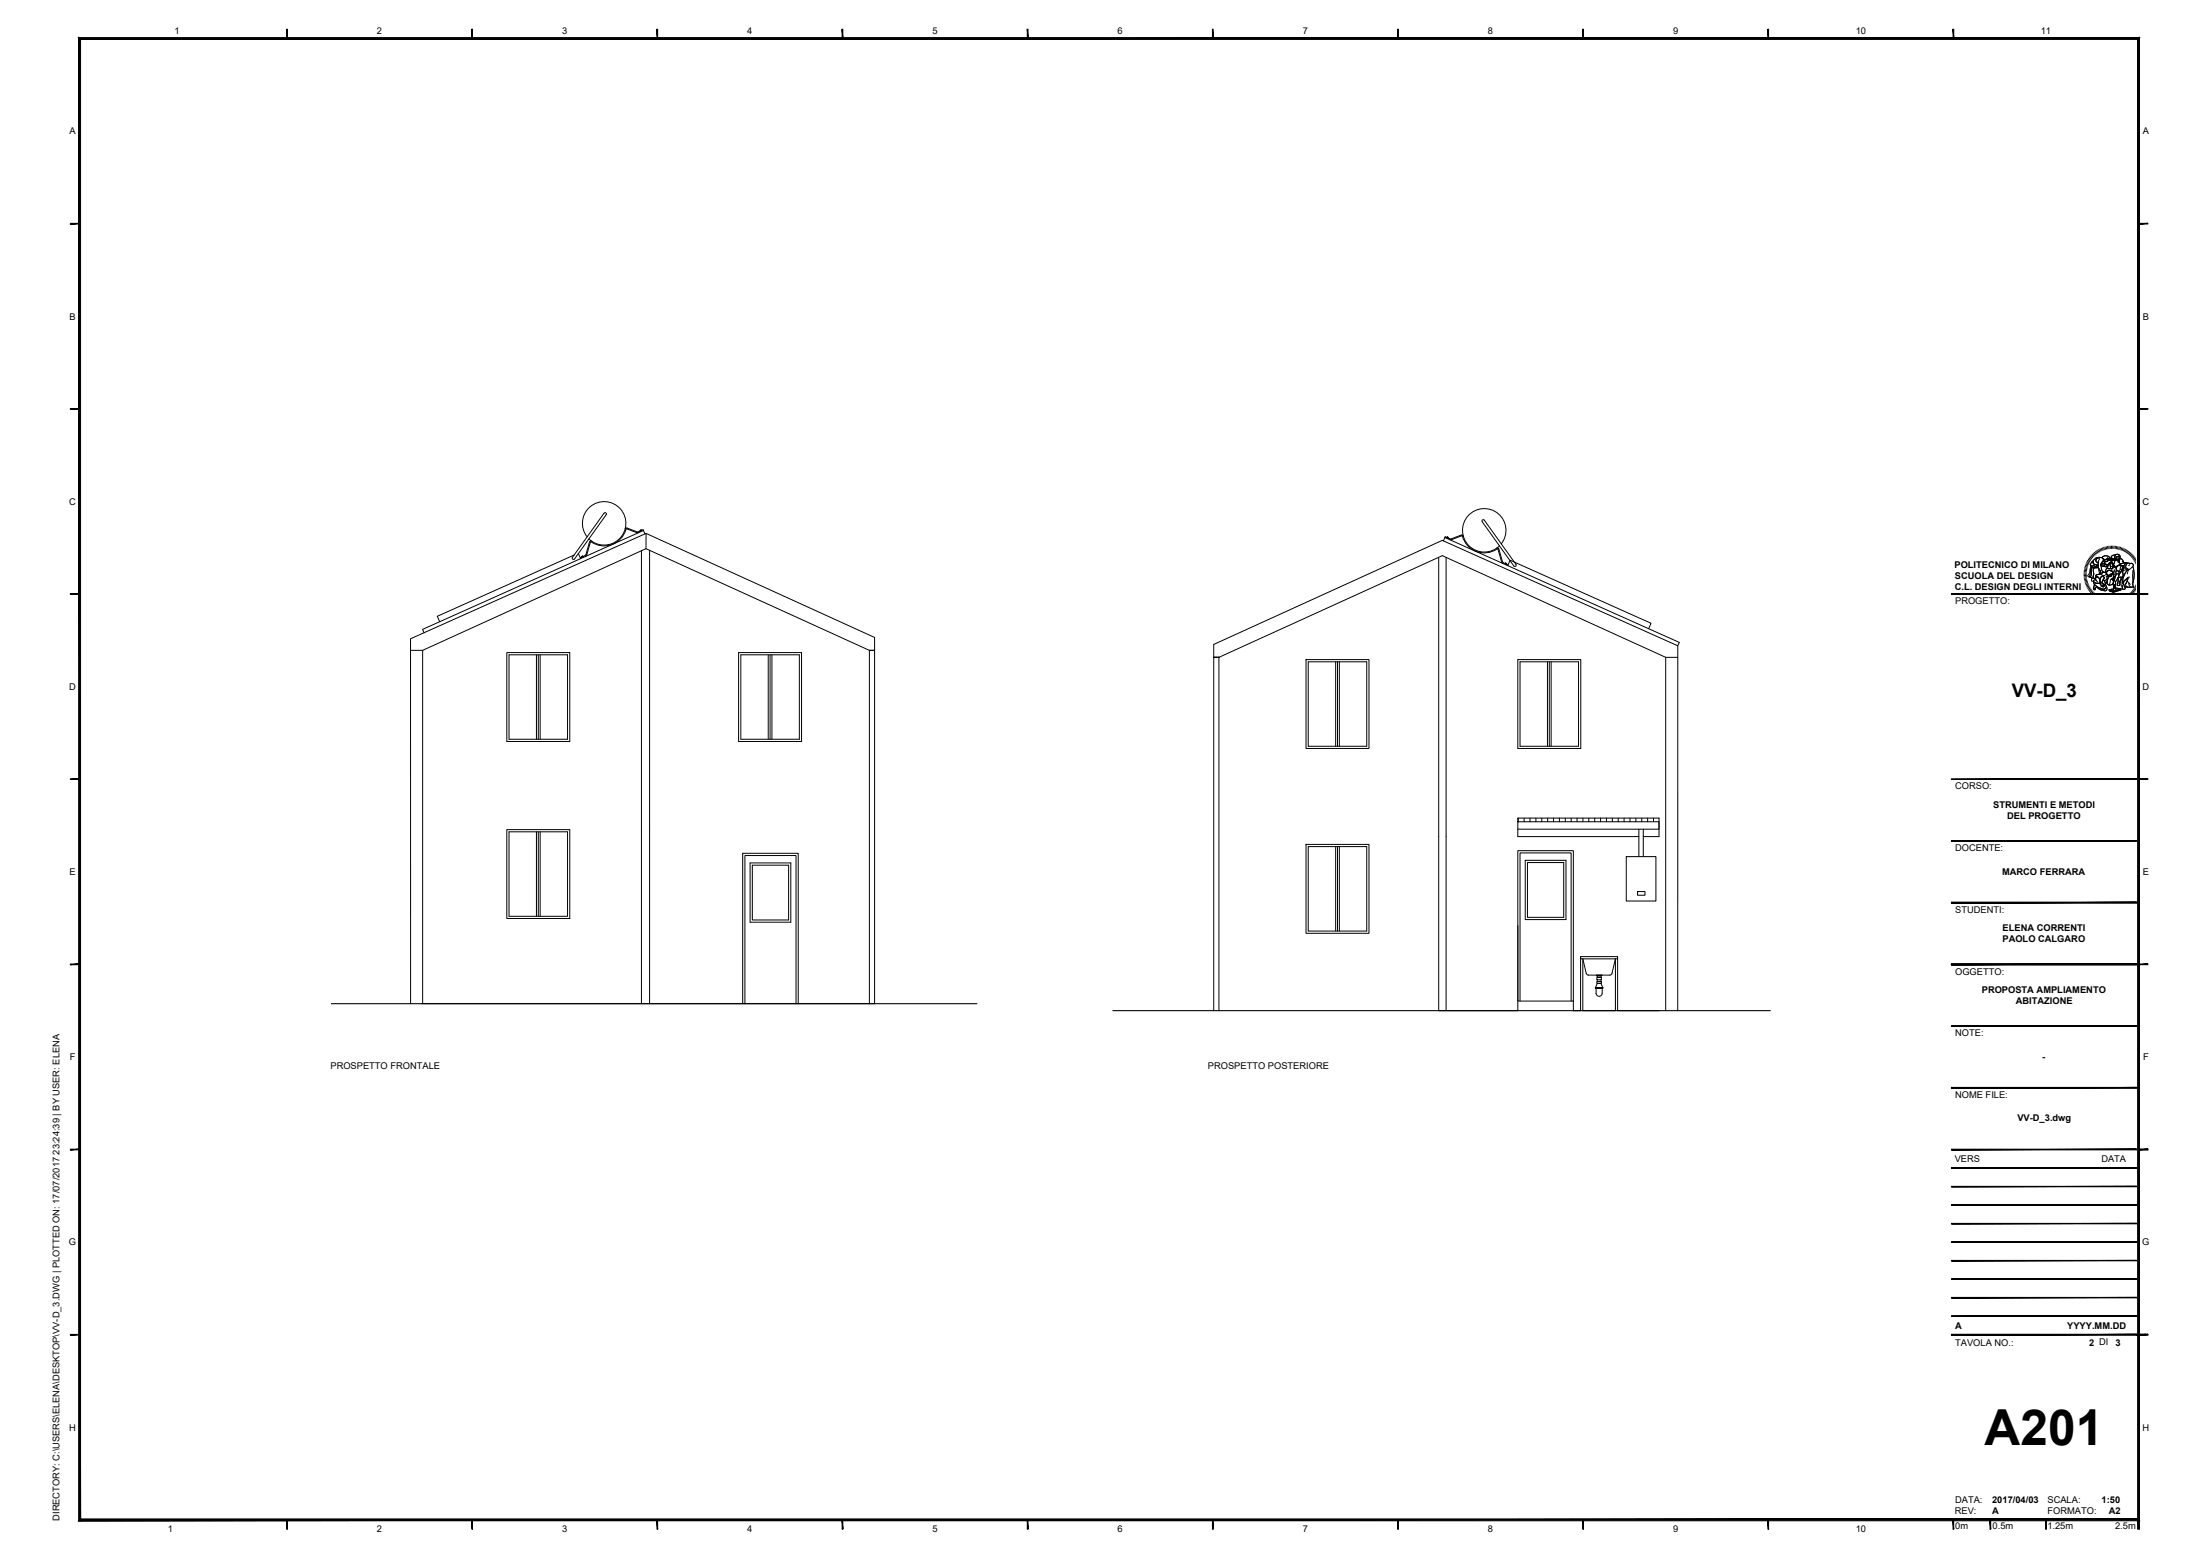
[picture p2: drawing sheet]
<svg xmlns="http://www.w3.org/2000/svg" width="594mm" height="420mm" viewBox="0 0 594 420" stroke-linecap="round" stroke-linejoin="round" font-family="sans-serif">
<!-- layer: 0 -->
<g fill="none" stroke="#000" stroke-width=".27">
<path d="M155 149.9l-36.9 16.5 .6 1.5M155.2 150.9l-.5 .1-.1-.5 8.5-11.9 .5-.1 .1 .5-8.6 11.9M157.1 150.3h.1M157.1 150.3v.1M157.1 150.4h.1M157.2 150.3v.1M157.2 150.3h.1M157.2 150.4h.1M157.3 150.2l.1 .1M157.4 150.2l-.3 .1M157.4 150.2h.1M157.4 150.3h.1"/>
<path d="M157.4 150.2v.1M157.5 150.3h-.1M158.5 149.8l-.5 .5M158.5 145a5.9 5.9 0 0 1 3.5-9.4 5.9 5.9 0 0 1 6.8 7.4 5.9 5.9 0 0 1-9.8 2.5M159.8 146.1h-.4l-.2 .3-1.1 3.6-1.4 .6 .1 .2-.6-1.3M168.8 142.8l.6-.2 2.7 1 1.6-.6 .1 .2M172.5 143.8h-.6l-2.8-1a6.3 6.3 0 0 1-9.6 3.5l-1 3.5M172.9 143.2v.2M172.9 143.3h.1M172.9 143.2h.1M173 143.3v.1M173.1 143.2v.1"/>
<path d="M173.1 143.1h.1M173.1 143.1l-.2 .1M173.1 143.3h.1M173.1 143.1l.1 .1M173.2 143.2h.1M173.2 148.7v122.3M173.8 143.2l-59.7 26.8 .4 .9M173.8 143.2l.4 1M174.4 148.2l60.4 27.4v95.4M174.4 148.2l-60.3 27.4v95.4M174.5 144l-.1 4.2M175.4 148.6v122.4"/>
<path d="M388.5 150.7v122.2h21.4v-23M390.2 145.1l63.3 28.4-.4 .9M390.2 145.1l-.4 1M390.5 150.5v122.4M390.7 145.1h.1M390.8 145l-.1 .1M390.8 145l.3 .1M390.8 145.2h.1M390.8 145h.1M390.8 145v.2M390.9 145h.1M391 145.2h.1"/>
<path d="M391 145.1v.1M391 145.3h.1M391.1 145.1l-.1 .2M391.1 145.1h.1M391.4 145.7h.6l2.8-1a6.4 6.4 0 0 0 9.7 3.5l1 3.5 .4 .5M395.1 144.7l-.5-.2-2.8 1-1.5-.6-.1 .2M404.1 148h.4l.3 .2M404.7 148.2l1.1 3.6 1.4 .7-.1 .2 .7-1.4 38 17-.6 1.5M405.4 146.8a5.9 5.9 0 0 0-3.5-9.4 5.9 5.9 0 0 0-6.7 7.5 5.9 5.9 0 0 0 9.7 2.5M406.5 152.2h.1M406.5 152.1v.1M406.6 152.2h-.1"/>
<path d="M406.6 152.1l.2 .1M406.6 152l-.1 .1M406.6 152.1l-.1 .1M406.6 152.1h.1M406.7 152.3h.1M406.8 152.2l-.1 .1M406.8 152.2v.1M406.8 152.2h.1M408.8 152.8l.5 .1 .1-.5-8.6-11.9-.5-.1v.5l8.5 11.9M110.9 175.6h3.2M136.9 176.2h17v24h-17zM137.5 176.8h15.8v22.8h-15.8z"/>
<path d="M144.9 176.8v22.8M145.4 176.8v22.8M145.9 176.8v22.8M199.4 176.2h17v24h-17zM200.1 176.8h15.8v22.8h-15.8zM207.5 176.8v22.8M207.9 176.8v22.8M208.4 176.8v22.8M234.8 175.6h1.4M329.2 177.5h-1.4h1.4M352.7 178.1h17v24h-17zM353.3 178.7h15.8v22.8h-15.8z"/>
<path d="M360.7 178.7v22.8M361.2 178.7v22.8M361.7 178.7v22.8M409.9 178.1h17v24h-17zM410.5 178.7h15.8v22.8h-15.8zM417.9 178.7v22.8M418.4 178.7v22.8M418.9 178.7v22.8M449.8 177.5h3.2M136.9 224h17v24h-17zM137.5 224.6h15.8v22.8h-15.8zM144.9 224.6v22.8"/>
<path d="M145.4 224.6v22.8M145.9 224.6v22.8M202.6 233h10.9v16h-10.9zM203.2 233.6h9.8v14.8h-9.8zM352.7 228h17v24h-17zM353.3 228.6h15.8v22.8h-15.8zM360.7 228.6v22.8M361.2 228.6v22.8M361.7 228.6v22.8M409.9 221.9h38.1v2h-38.1v-3h38.1v5h-4.3M409.9 223.9v2h32.6M410 220.9v1"/>
<path d="M411.6 220.9v1M411.9 232.3h11v16h-11zM412.5 232.9h9.8v14.8h-9.8zM413.2 220.9v1M414.7 220.9v1M416.3 220.9v1M417.9 220.9v1M419.5 220.9v1M421.1 220.9v1M422.7 220.9v1M424.3 220.9v1M425.9 220.9v1"/>
<path d="M427.4 220.9v1M429 220.9v1M430.6 220.9v1M432.2 220.9v1M433.8 220.9v1M435.4 220.9v1M437 220.9v1M438.6 220.9v1M439.2 231.3h8v12h-8zM440.2 220.9v1M441.7 220.9v1M442.5 223.9v7.4"/>
<path d="M443.3 220.9v1M443.7 223.9v7.4M444.9 220.9v1M446.5 220.9v1M426.8 258.8h10M427.4 258.9l.9 3.9 .6 .5 6.1-.1 .3-.4 .9-3.9v14h-8.8zM436.8 258.4v14.5h11.3M436.8 258.4l-9.9-.1-.1 14.6h-1.9v-43.2h-15v40.6h15M442.2 240.7h2v1h-2zM110.9 271v-98.5l63.6-28.5 61.7 28.1v98.9h-122.4M200.6 271v-40.6h14.9v40.6M201.2 271v-40h13.8v40"/>
<path d="M327.8 272.9v-98.9l61.7-28.1 63.6 28.5-.1 98.5M329.2 272.9v-95.4l60.3-27.5 60.3 27.5v95.4M410.5 270.3v-40h13.8v40M430.8 266.7h2v.2h-2zM431 266.9v1.3a.82 .82 0 0 0 .8 .8 .82 .82 0 0 0 .8-.8v-1.3M431.1 263.3l1.5 .1zM431.2 263.4v.2l1.3-.2M431.2 264h1.2v.6h-1.2zM431.2 265h1.2v.5h-1.2zM431.3 265.5l-.4 1.2M431.3 263.6v.4M431.3 264.6v.4"/>
<path d="M431.3 265.5h.1M431.3 265.5h1M432.3 265.5l.5 1.2M432.3 263.6v.4M432.3 264.6v.4M432.3 265.5h.1"/>
</g>
<!-- layer: linea_terra -->
<path d="M89.4 271h174.4M300.5 272.9h177.5" fill="none" stroke="#000" stroke-width=".3"/>
<!-- layer: G-ANNO-LOGO -->
<g fill="none" stroke="#000" stroke-width=".27">
<path d="M562.7 155.1h.7M562.7 154.7l.7 .1M562.8 154.4h.6M562.8 154l.7 .1M562.9 153.7l.6 .1M562.9 153.3l.7 .2M563 153l.7 .1M563.1 152.6l.7 .2M563.3 152.3l.6 .2M563.4 151.9l.6 .3M563.4 155.4h-.7M563.4 155.7l-.6 .1"/>
<path d="M563.5 156l-.7 .1M563.5 156.4l-.7 .1M563.5 151.6l.7 .3M563.6 156.7l-.7 .1M563.7 157l-.7 .2M563.7 151.3l.6 .4M563.8 157.3l-.7 .2M563.9 157.6l-.7 .3M563.9 151l.6 .4M564 157.9l-.6 .3M564.1 150.7l.6 .4M564.1 158.2l-.6 .3"/>
<path d="M564.3 158.5l-.6 .3M564.3 150.4l.6 .4M564.5 158.8l-.6 .3M564.5 150.1l.6 .5M564.6 152.7l.7 .1a.84 .84 0 0 0 1.3-.2v.7h-.9a.8 .8 0 0 1-1.1-.5zM564.6 159.1l-.5 .3M564.6 152.7l.1 .5M564.8 149.9l.5 .5M564.8 153.2l-.3 .6-.1 1.2-.3 .8 .3 .1M564.8 159.3l-.5 .4M564.9 151.7l.4-.2-.1 .3a.84 .84 0 0 0 1 .8l.3 .1-.2 .1a.64 .64 0 0 1-.9 0h-.4a.51 .51 0 0 1-.6-.4 .51 .51 0 0 1 .4-.6zM565 149.6l.5 .5"/>
<path d="M565 159.6l-.5 .4M565 153.3h.5l-.2 .6v2.1l-.3 .1-.6-.2 .3-.7 .1-1.4zM565 153.3l-.3 .6v1.2l-.3 .8 .8 .2M565.2 151.5l-.5 .5a.44 .44 0 0 0-.2 .5 .44 .44 0 0 0 .5 .3h.3a.8 .8 0 0 0 1.2-.2M565.2 159.8l-.5 .5M565.3 149.4l.4 .5M565.3 156.8v.1a1.21 1.21 0 0 0 1.8 .5M565.3 151.2l.7-.5 1.3-.2a.97 .97 0 0 0-1.3 1l.6 .4v.7l-.5-.1a.75 .75 0 0 1-.9-.7zM565.4 157.2l.7 .3 1-.1 .4 .8-.1 .1 .3-.2 .2 .4-.1-.5 .3 .4-.1-.5 .4 .2-.8-.7 .3-.7 .3 .1 .4 1a.79 .79 0 0 1 0 .9 .79 .79 0 0 1-.9 .4l-1.7-.9-.5-.5zM565.4 157.2l.1 .5 .7 .7 2 .9M565.5 153.3h1.1l.6 1.1v.5l-.4 .2a.59 .59 0 0 0-.6 .1 .59 .59 0 0 0-.2 .6l.1 .1-.3 .4a.58 .58 0 0 1-.5-.8v-1.7zM565.5 153.3l-.2 .6v2.2"/>
<path d="M565.6 149.2l.4 .5M565.6 157.9l-.1 .2a.82 .82 0 0 0 0 1.2l.3-.2-.2-.2a.76 .76 0 0 1 1.3 .2l.7 .3a.88 .88 0 0 0 1.4-.2l-.2-.7M565.6 157.8l.8 .7 1.3 .6 .7-.1 .3-.5a.65 .65 0 0 1 .1 .9 .65 .65 0 0 1-.9 0l-1.1-.3a.66 .66 0 0 0-.5-.5 .66 .66 0 0 0-.7 .3l.2 .1-.3 .2a.82 .82 0 0 1 0-1.1zM565.8 156.3a.5 .5 0 0 0-.8-.1 .5 .5 0 0 0 .1 .8 .62 .62 0 0 1 .5-.4 .62 .62 0 0 1 .6 .3l.2 .2M565.8 148.9l.4 .6M566 156l.4-.3 .5 .5a.46 .46 0 0 1 .2 .7v.5a1.23 1.23 0 0 1-1.8-.5l.6-.3-.1-.3zM566 155.3l1.2-.4 .3 .2 .2-.5 .5-.1 .5 .2 .4 .5a1 1 0 0 1 0 1.1 1 1 0 0 1-1.1 .4v-.3a.44 .44 0 0 0 0-.7 .44 .44 0 0 0-.7 .2l-.2 .5-.7-.7a.29 .29 0 0 1-.4 .1 .29 .29 0 0 1 0-.5zM566.1 148.7l.4 .6M566.2 150.9l.9-.3a.73 .73 0 0 1 .9 .5 .73 .73 0 0 1-.5 .9l-.3 .5 .2 .4a1.44 1.44 0 0 0 .5 1.5l.3 .1-.5 .1-.1 .4-.4-.1v-.5l-.6-1.3v-1.2a.56 .56 0 0 1-.6-.4 .56 .56 0 0 1 .2-.6zM566.3 155.6l.8 .8M566.4 155.7l-.6 .5 .1 .4M566.4 148.5l.4 .6"/>
<path d="M566.5 152.7l-.6-.2a.66 .66 0 0 1-.7-.7l.1-.6 .6-.5 .7-.2a.82 .82 0 0 1 1.1 .2 .82 .82 0 0 1 0 1.1 .93 .93 0 0 0-.3 1.4 1.03 1.03 0 0 0 .8 1.3l-.5 .1M566.6 153.3l-2-.1-.3 1.5-.6 .7 .3 .3M566.7 148.4l.4 .6M566.8 153.6l.2 1.4M567 150.9l-.4 .7v1.2l.6 1.5a.54 .54 0 0 0 .3 .8l.2-.5M567.1 148.2l.3 .6M567.2 154.9l-.4 .2a.72 .72 0 0 0-.8 .6l.1 .2M567.3 150.5a.98 .98 0 0 0-1.3 1l.6 .4M567.4 148.1l.3 .6M567.4 155.7a.46 .46 0 0 1 .7 .1 .46 .46 0 0 1-.1 .7l-.4 .9 .8 .7-.4-.2 .1 .5-.3-.4 .1 .5-.2-.4-.3 .2 .1-.1-.4-.7v-1zM567.4 155.7a.46 .46 0 0 1 .7 .1 .46 .46 0 0 1-.1 .7l-.4 .9 .8 .7-.4-.2 .1 .5-.3-.4 .1 .5-.2-.4-.3 .2 .1-.2-.4-.4v-1.1zM567.5 151.9l.9-.4-.1 .6-1.1 .4z"/>
<path d="M567.5 152.4l.8-.3 .2 .2-.3 .2 .1 .5a.6 .6 0 0 1-.8-.6zM567.5 152.4a.56 .56 0 0 0 .8 .6M567.6 150.6l.7-.5 1.1 .1a.3 .3 0 0 1 .3 .4 .3 .3 0 0 1-.4 .2l-.2-.1-.7 .4-.4-.1M567.7 147.9l.3 .7M567.8 150.3l.5-.2h.6l.6 .2 .2 .4-.1 .2-.5-.2-.4 .4h-.4l-.7-.5zM567.9 150.9l.7 .2 .5-.5 .4 .3-.3 .6-.3 .2-.5-.2-.5 .1zM568.1 147.8l.2 .6M568.2 154.5l.5 .2 .5 .7a.78 .78 0 0 1-.4 1.1M568.2 152.4h.9l-.2 .1a.38 .38 0 0 1-.4 .6 .38 .38 0 0 1-.3-.6zM568.2 156.8l.4 1a.79 .79 0 0 1-.3 1.2l-.6 .1M568.3 152.1l.2 .2M568.4 151.8l-.1 .3-1.1 .4"/>
<path d="M568.4 155.4l-.8 .2M568.4 147.7l.2 .7M568.4 151.5l-.3 .5M568.5 155l.7 .6M568.7 152.4a.33 .33 0 0 0-.5 .3 .33 .33 0 0 0 .5 .3 .33 .33 0 0 0 .2-.5l.2-.1-.6 .1M568.7 155.5a.7 .7 0 0 1 .1 .9 .7 .7 0 0 1-.9 .3M568.7 154.7l.1-.2 .6-.5 1 .3v.2a.26 .26 0 0 1 .2 .4 .26 .26 0 0 1-.5 .1l-.9 .3 .6 .4 .4-.2 .1-.4a.35 .35 0 0 0 .4-.3 .35 .35 0 0 0-.2-.4l-.6-.3-.6-.1-.5 .7-.2-.1v-.4l.5-.9 .2 .2h1.1l.5-.3v-.4l.6 .2 .1 1a.71 .71 0 0 0-.1 1l-.3 .6-.5 .2-.1 .5-.4 .1 .2 .2a.23 .23 0 0 1 .3 0 .23 .23 0 0 1 0 .3l.2-.2-.1 .3a.9 .9 0 0 1-.8 .9l-.4 .1-.9-.7 .4-.5 .2-1.1M568.7 154.5l.7-.5 .5 .1 .5 .3a.32 .32 0 0 1 .2 .5 .32 .32 0 0 1-.5 .1l-.3 .1a.5 .5 0 0 1-.5 .3 .5 .5 0 0 1-.4-.4zM568.7 147.6l.2 .7M568.8 157.3l.8 .7M568.9 151.4l.1 .1M569 151l.2 .1"/>
<path d="M569.1 153.3l-.5 .6v.7M569.1 156.7v1M569.1 147.5l.1 .7M569.1 151.1h.1M569.2 155.3l1.1-.3-.1 .5-.5 .2-.5-.1zM569.2 156.2l-.3 .9-.4 .4M569.3 155.5v.1M569.4 151.2l.9-.2a.31 .31 0 0 1 0 .6 .31 .31 0 0 1-.5-.2zM569.5 147.5v.7M569.5 150.9l-.3 .6-.3 .2-.5-.2-.5 .1M569.5 152.1l.9-.2 .5 1.1a.21 .21 0 0 1-.2 .3 .21 .21 0 0 1-.2-.2 .21 .21 0 0 1 .1-.3l-.3-.7a.42 .42 0 0 0-.6 0 .42 .42 0 0 0 .1 .6l.1 .3a.47 .47 0 0 1-.3 .6 .47 .47 0 0 1-.6-.4zM569.6 159.3l1.9-.5 1.2 .2-2.1 .6z"/>
<path d="M569.6 159.3l1 .3v.3l-1.1-.3zM569.8 152l.3-.1 .3 .2 .2 .6a.63 .63 0 0 1-.1 .6 .63 .63 0 0 1-.6 .2zM569.8 147.5l.1 .6M569.9 151.1v-.3a.5 .5 0 0 1 .6 0 .5 .5 0 0 1 .2 .5l-.2 .1M569.9 155.5v.1M569.9 156.4l-.3 1.6 1-.2M569.9 150.8a.52 .52 0 0 1 .8 .5l-.2 .1-.2-.4-.4 .1zM570 155.2l.1 .1M570 155.4l.1 .1M570 155.2v.1M570.1 152.3h.1M570.1 152.2l-.1 .1"/>
<path d="M570.2 147.4v.7M570.2 151.2l-.1-.1a.34 .34 0 0 0-.4-.1 .34 .34 0 0 0-.2 .3h.2a.36 .36 0 0 0 .4 .3 .36 .36 0 0 0 .3-.4l-.2-.2 .1 .3M570.3 153.6v.6M570.3 156.3l.2 .1 .2-.5a.23 .23 0 0 1 .2-.3 .23 .23 0 0 1 .2 .3l-.4 1a.23 .23 0 0 0 0-.3 .23 .23 0 0 0-.3 0zM570.3 155l-.2 .5a.43 .43 0 0 1-.4 .2 .43 .43 0 0 1-.4-.3M570.4 152.1l.2 .2-.1 .2M570.5 152.2l-.2-.1a.41 .41 0 0 0-.6 0 .41 .41 0 0 0 .1 .6 .5 .5 0 0 1 0 .9 .5 .5 0 0 1-.7-.5l.3-1 .8-.3 .5 .5 .2 .9a.23 .23 0 0 1-.3 .1 .23 .23 0 0 1-.1-.3M570.5 147.4v.7M570.6 152.6h-.2M570.6 152.4a.43 .43 0 0 1-.1 .6 .43 .43 0 0 1-.6-.1M570.6 153.2l-.3 .3h-.4M570.6 159.6l2.1-.6v.3l-2.1 .6z"/>
<path d="M570.6 159.6v.3M570.7 151.3l.2-.1 .1 .5-.2 .7M570.8 156.4l-.1 .5 .2-.2M570.8 155.8h.1M570.8 150.8l.1 .4M570.9 152.8l-.2-.4a.89 .89 0 0 0 .1-1.2l-.5-.5a.45 .45 0 0 1-.1-.5 .45 .45 0 0 1 .5-.3 .26 .26 0 0 1 .5 0 .26 .26 0 0 1-.1 .4v1.2l.2-.1v-.5a.41 .41 0 0 0 .3 .4 .41 .41 0 0 0 .5-.2l-.1 .7 .2-.2 .4 .7-1.1 .7M570.9 147.5l-.1 .6M570.9 156.2l-.1 .2-.1-.2M570.9 153.1l.5 .2M570.9 153.8l-.1 1.4M571 157.9l.2-.1 .1 1.1-.2-.6-.4 .7zM571.1 155l-.4 .4v.4"/>
<path d="M571.2 155.6l-.6 .4a.22 .22 0 0 1 0 .3 .22 .22 0 0 1-.3 0l.1 .3 .3-.1M571.2 153.9l-.4 .9M571.2 147.5v.7M571.2 149.9l.7-.2 .4 .1 .2 .4-.1 .8-.4 .8 .1-.7 .2-.5a.32 .32 0 0 0-.1-.4 .32 .32 0 0 0-.4 .1l-.3 .1-.2 1-.2 .1-.1-.9zM571.2 149.9l.7-.2 .5 .2 .1 .3-.1 .8-.3 .8v-.7l.2-.5-.2-.5-.2 .2a.69 .69 0 0 0-.6 1l-.2 .2-.1-.8zM571.2 149.9h-.5a.62 .62 0 0 0-.6 .7M571.3 150.9l.3 .4 .4-.2M571.5 153l.2-.1a.93 .93 0 0 1 1.2-.2 .6 .6 0 0 1 .7 .4 .6 .6 0 0 1-.3 .8 1.02 1.02 0 0 1-1.2 .6l-.6-.8zM571.5 150.4l.4-.1a.29 .29 0 0 1 .4 0 .29 .29 0 0 1 0 .4l-.2 .4a.4 .4 0 0 1-.5 .2 .4 .4 0 0 1-.3-.4zM571.5 150.6l.2 .1M571.5 155l.9-.1-.7 1.6a1.28 1.28 0 0 0-.4 1.4h-.3l-.3 .6-.1-1zM571.5 155l-.9 2.7 .2 .8-.2 .9 .5-1.1 .3 .9-.2-1.4-.4 .7"/>
<path d="M571.6 147.5l-.1 .7M571.6 151.1h.1M571.6 154a.64 .64 0 0 0-.1 1l.9-.2 .5-.6M571.6 150.7h.1M571.7 151h.1M571.9 147.6l-.1 .7M572 150.8l.2 .1M572 156l.8-.1-.6 1.6a.34 .34 0 0 1 .1 .5 .34 .34 0 0 1-.4 0 .34 .34 0 0 1-.1-.4zM572 150.9h.1M572.2 151.6l.4 .7M572.3 154.1v.1M572.3 147.7l-.2 .6"/>
<path d="M572.3 152.5a2.31 2.31 0 0 1 1.9-.5l-.7 1zM572.4 154.9l-.7 1.6a1.29 1.29 0 0 0-.4 1.4h-.1M572.4 154.1h-.3M572.4 150.7l.7 .5 .5 .8-.5 .1a.55 .55 0 0 1-.7 0 .55 .55 0 0 1-.1-.7zM572.5 150.7l.5 .3 .4 .7M572.5 154.4h-.1M572.6 147.8l-.2 .6M572.7 159v.3l-2 .6-1.2-.4 .1-.2 1 .3 2.1-.6a6.1 6.1 0 0 0-3.1 .3M573 147.9l-.3 .6M573 153.7l-.1 .4M573 153.9l.3 .1v1.2a.48 .48 0 0 1-.1 .6 .48 .48 0 0 1-.6 .1l-.6 .1 .3-1.1zM573 152.8l.4 .1 .1 .3"/>
<path d="M573.1 151.6l.5 .4M573.2 155.8l-.4 .1a.79 .79 0 0 0-.8 .3 .79 .79 0 0 0 0 .8l-.2 .4a.37 .37 0 0 0-.1 .6 .37 .37 0 0 0 .6 0 .37 .37 0 0 0 0-.5l.5-1.6M573.2 157.2l-.1 .3 .3 .1M573.3 148l-.3 .6M573.3 154v1.3l-.3 .9a1.87 1.87 0 0 0-.1 2.1l.2 .1M573.5 157l1.1-1.1-.4 1.4a1.39 1.39 0 0 0-.3 1.7l-.2 .1a.41 .41 0 0 1-.6-.1 .41 .41 0 0 1 .1-.5zM573.5 153a1.05 1.05 0 0 1 1.7-.8 .56 .56 0 0 1 .8 .1 .56 .56 0 0 1-.2 .8l-.3 .3a1.09 1.09 0 0 1-2-.2M573.5 153.2l-.4 .6a.63 .63 0 0 1-.4 .6 .63 .63 0 0 1-.8-.2h-.1a.74 .74 0 0 1-.1-1.2l.6-.3a.29 .29 0 0 1 .4 .2 .29 .29 0 0 1-.1 .4l-.1 .5 .6-.3v-.7l-.9-.2-.7 .4v.5M573.6 154.7v.6M573.6 148.2l-.3 .6M574 148.3l-.4 .6M574 153.9l-.9 .1"/>
<path d="M574.1 158.1l.5 .4M574.3 148.5l-.4 .6M574.3 152h-.9l-1.1 .6M574.4 156.9l.9 .9M574.5 153.9a6.7 6.7 0 0 0-1.4 3.4l1.5-1.4 .5-.1M574.5 152a.92 .92 0 0 0-.5 1.1 .92 .92 0 0 0 .9 .7M574.5 152l.6 .1a.66 .66 0 0 1 .9 .7l-.1 .2 .3 1.3 .1 1.7a2.92 2.92 0 0 0-.2 2.4l-1.8 .1a.45 .45 0 0 1-.6-.2 .45 .45 0 0 1 .3-.6l.6-1.8-1.5 1.4a5.9 5.9 0 0 1 1.5-3.4l.3-.1a.93 .93 0 0 1-.9-.7 .93 .93 0 0 1 .5-1.1zM574.6 148.7l-.4 .5M574.6 156l-.4 1.3a1.4 1.4 0 0 0-.3 1.7l-.2 .1a.4 .4 0 0 1-.6-.1 .4 .4 0 0 1 .1-.5l.3-1.5M574.7 153.9l-.3 1.1M574.8 157.4a1.04 1.04 0 0 0 .7 1.2M574.9 148.9l-.4 .5"/>
<path d="M575.1 152.5l-.3 .3M575.1 149.1l-.4 .5M575.4 149.3l-.4 .5M575.4 159.9l.5 .5M575.6 159.7l.5 .5M575.7 149.6l-.5 .5M575.8 159.5l.6 .4M575.9 154.1l.1 3.3M575.9 149.8l-.5 .5M575.9 153a9.7 9.7 0 0 1 .1 4.9l.2 .6h-2.4M576 159.2l.6 .4M576.2 150.1l-.5 .4"/>
<path d="M576.2 158.9l.6 .4M576.4 150.4l-.5 .4M576.4 158.7l.6 .3M576.6 158.4l.5 .3M576.6 150.6l-.5 .4M576.7 158.1l.6 .3M576.8 150.9l-.6 .4M576.8 157.8l.7 .2M576.9 157.5l.7 .2M577 151.2l-.6 .4M577.1 157.2l.6 .2M577.1 156.9l.7 .1"/>
<path d="M577.2 151.6l-.6 .3M577.2 156.5l.7 .2M577.3 156.2l.6 .1M577.3 155.9l.7 .1M577.3 151.9l-.6 .3M577.3 155.6h.7M577.4 155.3h.6M577.5 152.2l-.6 .3M577.6 152.5l-.6 .3M577.7 152.9l-.6 .2M577.8 153.2l-.6 .2M577.9 153.6l-.7 .1"/>
<path d="M578 153.9l-.7 .1M578 154.3h-.7M578 154.6l-.7 .1M578 155h-.6M565.5 160.1l-.5 .4M565.7 160.3l-.4 .5M566 160.5l-.5 .5M566.2 160.7l-.4 .5M566.5 160.9l-.4 .5M566.7 161.1l-.3 .5M567 161.2l-.3 .6M567.3 161.4l-.3 .6"/>
<path d="M567.6 161.5l-.3 .6M567.9 161.6l-.2 .7M568.2 161.7l-.2 .7M568.5 161.8l-.1 .7M568.8 161.9l-.1 .7M569.2 162l-.2 .6M569.5 162l-.1 .7M569.8 162.1v.6M570.1 162.1v.7M570.5 162.1v.7M570.8 162.1v.6M571.1 162l.1 .7"/>
<path d="M571.4 162l.1 .7M571.8 161.9l.1 .7M572.1 161.9l.1 .6M572.4 161.8l.2 .6M572.7 161.7l.2 .6M573 161.6l.3 .6M573.3 161.4l.3 .7M573.6 161.3l.3 .6M573.9 161.1l.3 .6M574.2 161l.3 .5M574.4 160.8l.4 .5M574.7 160.6l.4 .5"/>
<path d="M574.9 160.4l.5 .5M575.2 160.2l.4 .5"/>
</g>
<!-- layer: G-ANNO-TTLB -->
<g fill="#fff" stroke="#fff" stroke-width=".27">
<path d="M552 160.4l30.7 4.3-5.7-4.3zM552 160.4l30.7 4.3h-30.7z"/>
<path d="M577 145.9h5.7l-5.7 14.5zM582.7 145.9l-5.7 14.5 5.7 4.3z"/>
</g>
<path d="M552 160.4h25v-14.5h5.7v18.8h-30.7z" fill="none" stroke="#fff" stroke-width=".27"/>
<g fill="#000" stroke="#000" stroke-width=".27">
<path d="M21.2 10.2l.6 400v-399.5zM21.2 10.2l.6 400-.6 .4zM21.2 410.6l556-.4h-555.4zM21.2 410.6l556-.4 .5 .4zM577.2 10.7v399.5l.5 .4zM577.2 10.7l.5-.5v400.4zM21.8 10.7h555.4l.5-.5zM21.2 10.2h556.5l-555.9 .5z"/>
<path d="M77.4 7.9l.2 2.5v-2.5zM77.4 7.9l.2 2.5h-.2z"/>
<path d="M127.4 7.9l.2 2.5v-2.5zM127.4 7.9l.2 2.5h-.2z"/>
<path d="M177.4 7.9l.2 2.5v-2.5zM177.4 7.9l.2 2.5h-.2z"/>
<path d="M227.4 7.9l.2 2.5v-2.5zM227.4 7.9l.2 2.5h-.2z"/>
<path d="M277.4 7.9l.2 2.5v-2.5zM277.4 7.9l.2 2.5h-.2z"/>
<path d="M327.4 7.9l.2 2.5v-2.5zM327.4 7.9l.2 2.5h-.2z"/>
<path d="M377.4 7.9l.2 2.5v-2.5zM377.4 7.9l.2 2.5h-.2z"/>
<path d="M427.4 7.9l.2 2.5v-2.5zM427.4 7.9l.2 2.5h-.2z"/>
<path d="M477.4 7.9l.2 2.5v-2.5zM477.4 7.9l.2 2.5h-.2z"/>
<path d="M527.4 7.9l.2 2.5v-2.5zM527.4 7.9l.2 2.5h-.2z"/>
<path d="M19 60.5h2.5v-.2zM19 60.3h2.5l-2.5 .2z"/>
<path d="M577.5 60.5h2.5v-.2zM577.5 60.3h2.5l-2.5 .2z"/>
<path d="M19 110.5h2.5v-.2zM19 110.3h2.5l-2.5 .2z"/>
<path d="M577.5 110.5h2.5v-.2zM577.5 110.3h2.5l-2.5 .2z"/>
<path d="M19 160.5h2.5v-.2zM19 160.3h2.5l-2.5 .2z"/>
<path d="M527 160.5h50v-.2zM527 160.3h50l-50 .2z"/>
<path d="M577.5 160.5h2.5v-.2zM577.5 160.3h2.5l-2.5 .2z"/>
<path d="M19 210.5h2.5v-.2zM19 210.3h2.5l-2.5 .2z"/>
<path d="M527 210.5h50v-.2zM527 210.3h50l-50 .2z"/>
<path d="M577.5 210.5h2.5v-.2zM577.5 210.3h2.5l-2.5 .2z"/>
<path d="M527 227.2h50v-.2zM527 227h50l-50 .2z"/>
<path d="M527 243.6v.2l50-.2zM527 243.8l50-.2v.2z"/>
<path d="M527 243.8h50v-.2zM527 243.6h50l-50 .2z"/>
<path d="M19 260.5h2.5v-.2zM19 260.3h2.5l-2.5 .2z"/>
<path d="M527 260.3v.2l50-.2zM527 260.5l50-.2v.2z"/>
<path d="M527 260.3v.2l50-.2zM527 260.5l50-.2v.2z"/>
<path d="M527 277v.2l50-.2zM527 277.2l50-.2v.2z"/>
<path d="M527 260.3v.2l50-.2zM527 260.5l50-.2v.2z"/>
<path d="M527 260.3v.2l50-.2zM527 260.5l50-.2v.2z"/>
<path d="M577.5 260.5h2.5v-.2zM577.5 260.3h2.5l-2.5 .2z"/>
<path d="M527 293.6v.2l50-.2zM527 293.8l50-.2v.2z"/>
<path d="M527 293.6v.2l50-.2zM527 293.8l50-.2v.2z"/>
<path d="M19 310.5h2.5v-.2zM19 310.3h2.5l-2.5 .2z"/>
<path d="M527 315.3h50zM527 315.5l50-.2z"/>
<path d="M527 310.3v.2l50-.2zM527 310.5l50-.2v.2z"/>
<path d="M577.5 310.5h2.5v-.2zM577.5 310.3h2.5l-2.5 .2z"/>
<path d="M577.5 310.5h2.5v-.2zM577.5 310.3h2.5l-2.5 .2z"/>
<path d="M527 335.3h50zM527 335.5l50-.2z"/>
<path d="M527 330.3h50zM527 330.5l50-.2z"/>
<path d="M527 325.3h50zM527 325.5l50-.2z"/>
<path d="M527 320.3h50zM527 320.5l50-.2z"/>
<path d="M527 355.3h50zM527 355.5l50-.2z"/>
<path d="M527 350.3h50zM527 350.5l50-.2z"/>
<path d="M527 345.3h50zM527 345.5l50-.2z"/>
<path d="M527 340.3h50zM527 340.5l50-.2z"/>
<path d="M19 360.5h2.5v-.2zM19 360.3h2.5l-2.5 .2z"/>
<path d="M527 360.3v.2l50-.2zM527 360.5l50-.2v.2z"/>
<path d="M527 360.3v.2l50-.2zM527 360.5l50-.2v.2z"/>
<path d="M577 360.5h2.5v-.2zM577 360.3h2.5l-2.5 .2z"/>
<path d="M577 360.5h2.5v-.2zM577 360.3h2.5l-2.5 .2z"/>
<path d="M577.5 360.5h2.5v-.2zM577.5 360.3h2.5l-2.5 .2z"/>
<path d="M577.5 360.5h2.5v-.2zM577.5 360.3h2.5l-2.5 .2z"/>
<path d="M77.4 410.4l.2 2.5v-2.5zM77.4 410.4l.2 2.5h-.2z"/>
<path d="M127.4 410.4l.2 2.5v-2.5zM127.4 410.4l.2 2.5h-.2z"/>
<path d="M177.4 410.4l.2 2.5v-2.5zM177.4 410.4l.2 2.5h-.2z"/>
<path d="M227.4 410.4l.2 2.5v-2.5zM227.4 410.4l.2 2.5h-.2z"/>
<path d="M277.4 410.4l.2 2.5v-2.5zM277.4 410.4l.2 2.5h-.2z"/>
<path d="M327.4 410.4l.2 2.5v-2.5zM327.4 410.4l.2 2.5h-.2z"/>
<path d="M377.4 410.4l.2 2.5v-2.5zM377.4 410.4l.2 2.5h-.2z"/>
<path d="M427.4 410.4l.2 2.5v-2.5zM427.4 410.4l.2 2.5h-.2z"/>
<path d="M477.4 410.4l.2 2.5v-2.5zM477.4 410.4l.2 2.5h-.2z"/>
<path d="M527.4 410.4v2.5h.2zM527.4 410.4h.2v2.5z"/>
<path d="M537.4 410.4l.2 2.5v-2.5zM537.4 410.4l.2 2.5h-.2z"/>
<path d="M552.4 410.4l.2 2.5v-2.5zM552.4 410.4l.2 2.5h-.2z"/>
<path d="M577.2 410.4l.5 2.5v-2.5zM577.2 410.4l.5 2.5h-.5z"/>
</g>
<text font-size="13.4" x="535.9" y="390.2">A201</text>
<text font-size="5" x="543.3" y="188.1">VV-D_3</text>
<g font-size="2.5">
<text x="47.2" y="9.2">1</text>
<text x="101.8" y="9.2">2</text>
<text x="151.8" y="9.2">3</text>
<text x="201.8" y="9.2">4</text>
<text x="251.8" y="9.2">5</text>
<text x="301.8" y="9.2">6</text>
<text x="351.8" y="9.2">7</text>
<text x="401.8" y="9.2">8</text>
<text x="451.8" y="9.2">9</text>
<text x="501.1" y="9.2">10</text>
<text x="551.1" y="9.2">11</text>
<text x="18.8" y="36.3">A</text>
<text x="578.6" y="36.3">A</text>
<text x="18.8" y="86.3">B</text>
<text x="578.6" y="86.3">B</text>
<text x="18.7" y="136.3">C</text>
<text x="578.6" y="136.3">C</text>
<text x="527.8" y="153.3">POLITECNICO DI MILANO</text>
<text x="527.8" y="159.4">C.L. DESIGN DEGLI INTERNI</text>
<text x="527.9" y="156.4">SCUOLA DEL DESIGN</text>
<text x="528" y="163.2">PROGETTO:</text>
<text x="18.7" y="186.3">D</text>
<text x="578.6" y="186.3">D</text>
<text x="528" y="213.2">CORSO:</text>
<text x="538.2" y="218.1">STRUMENTI E METODI</text>
<text x="542" y="221.1">DEL PROGETTO</text>
<text x="528" y="229.9">DOCENTE:</text>
<text x="18.8" y="236.3">E</text>
<text x="540.6" y="236.3">MARCO FERRARA</text>
<text x="578.6" y="236.3">E</text>
<text x="528" y="246.5">STUDENTI:</text>
<text x="540.8" y="251.5">ELENA CORRENTI</text>
<text x="540.7" y="254.5">PAOLO CALGARO</text>
<text x="528" y="263.2">OGGETTO:</text>
<text x="535.2" y="268.1">PROPOSTA AMPLIAMENTO</text>
<text x="544.3" y="271.1">ABITAZIONE</text>
<text x="528" y="279.8">NOTE:</text>
<text x="18.8" y="286.3">F</text>
<text x="551.5" y="286.3">-</text>
<text x="578.7" y="286.3">F</text>
<text x="89.2" y="288.5">PROSPETTO FRONTALE</text>
<text x="326.2" y="288.5">PROSPETTO POSTERIORE</text>
<text x="528" y="296.5">NOME FILE:</text>
<text x="544.8" y="302.7">VV-D_3.dwg</text>
<text x="527.8" y="313.8">VERS</text>
<text x="567.4" y="313.8">DATA</text>
<text x="18.6" y="336.3">G</text>
<text x="578.5" y="336.3">G</text>
<text x="528" y="358.8">A</text>
<text x="558.2" y="358.8">YYYY.MM.DD</text>
<text x="528" y="363.3">TAVOLA NO.:</text>
<text x="564.1" y="363.3">2 DI</text>
<text x="571.3" y="363.3">3</text>
<text x="18.7" y="386.3">H</text>
<text x="578.6" y="386.3">H</text>
<text x="528" y="405.9">DATA:</text>
<text x="537.9" y="405.8">2017/04/03</text>
<text x="552.9" y="405.8">SCALA:</text>
<text x="567.5" y="405.8">1:50</text>
<text x="16" y="410.6" transform="rotate(-90 16 410.6)">DIRECTORY: C:\USERS\ELENA\DESKTOP\VV-D_3.DWG | PLOTTED ON: 17/07/2017 23:24:39 | BY USER: ELENA</text>
<text x="45.3" y="413.8">1</text>
<text x="101.8" y="413.8">2</text>
<text x="151.8" y="413.8">3</text>
<text x="201.8" y="413.8">4</text>
<text x="251.8" y="413.8">5</text>
<text x="301.8" y="413.8">6</text>
<text x="351.8" y="413.8">7</text>
<text x="401.8" y="413.8">8</text>
<text x="451.8" y="413.8">9</text>
<text x="501.1" y="413.8">10</text>
<text x="527.9" y="408.8">REV:</text>
<text x="528" y="412.9">0m</text>
<text x="537.9" y="408.8">A</text>
<text x="538.1" y="412.9">0.5m</text>
<text x="552.9" y="412.9">1.25m</text>
<text x="552.9" y="408.8">FORMATO:</text>
<text x="569.5" y="408.8">A2</text>
<text x="571.2" y="412.9">2.5m</text>
</g>
</svg>
